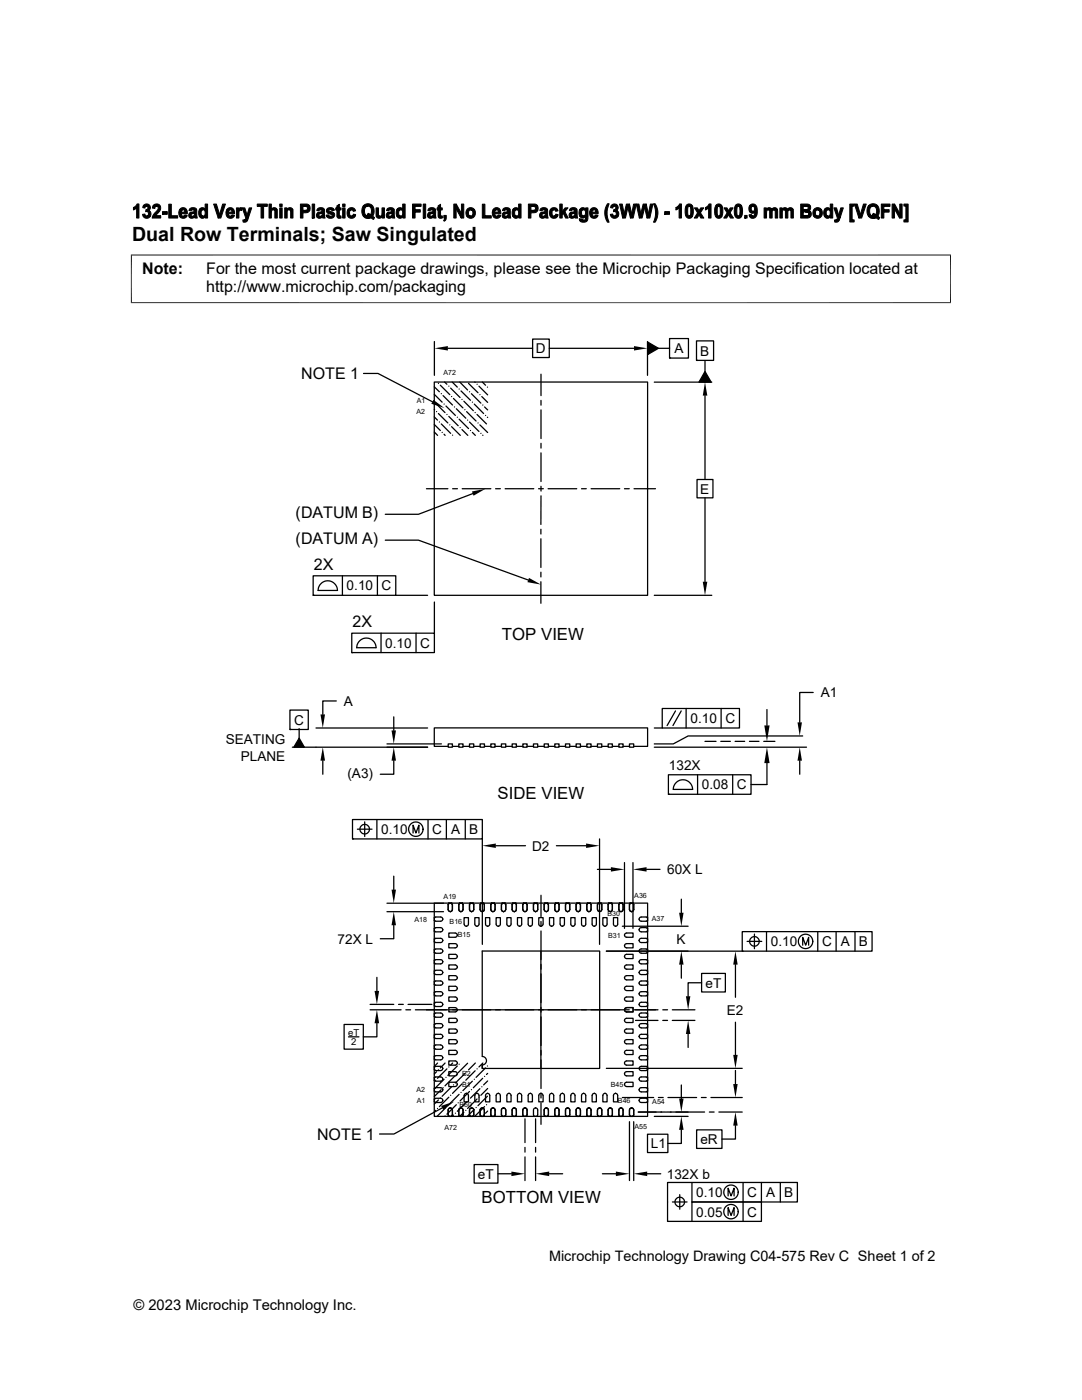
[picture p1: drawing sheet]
<svg xmlns="http://www.w3.org/2000/svg" width="216mm" height="279mm" viewBox="0 0 216 279" stroke-linecap="round" stroke-linejoin="round" font-family="sans-serif">
<g fill="none" stroke="#000" stroke-width=".25">
<path d="M72.5 74.5h2.9l10.9 5.7M86.7 77.2l1 1M86.7 78.7l1.5 1.6M86.7 76.2h42.5v42.6h-42.5zM86.7 68.2v6.7M87.5 76.5h.1M87.9 76.9l1.8 1.9M88.1 78.6h.1M88.4 79l1.9 1.8M88.7 76.2l.5 .5M89.4 69.5h16.9M89.6 77.1h.1"/>
<path d="M89.9 77.4l1.9 1.9M90.1 79.1h.1M90.2 76.2l1 1.1M90.5 79.5l1.9 1.9M91.6 77.6h.1M91.7 76.2l1.6 1.6M92 78l1.9 1.9M92.2 79.7h.1M93.5 76.5l1.9 1.9M93.7 78.2h.1M94.1 78.6l1.8 1.9M94.7 76.2l.1 .1"/>
<path d="M95.2 76.7h.1M95.6 77.1l1.7 1.7M95.8 78.8h.1M96.1 79.1l1.2 1.2M96.2 76.2l.7 .7M97.3 77.3h.1M106.3 67.7h3.3v3.7h-3.3zM107.9 74.7v4.3M107.9 79.9v1M109.6 69.5h16.9M129.2 68.2v6.7M129.3 68.3l2.1 1.2-2.1 1.2z"/>
<path d="M130.6 76.3h11.4M131.4 69.5h2.2M133.6 67.6h3.8v3.9h-3.8zM133.6 71.5h.1M139 68h3.4v3.9h-3.4zM139 71.9h.1M140.7 79v16.7M140.7 74.1l1.2 2.2h-2.4zM140.7 71.9v2.2M85.1 97.5h4.3M86.7 83.2l.6 .6M86.7 81.7v.1"/>
<path d="M86.7 84.7l1.2 1.2M86.7 86.2l.6 .7M86.9 80.5l1.9 1.8M87.1 82.1h.1M87.5 82.5l1.9 1.9M87.7 84.2h.1M88.1 84.6l1.8 1.9M88.2 86.3h.1M88.6 86.7l.2 .2M88.6 80.6h.1M89 81l1.9 1.9M89.2 82.7h.1"/>
<path d="M89.6 83.1l1.8 1.9M89.7 84.8h.1M90.1 85.2l1.7 1.7M90.3 86.8h.1M90.3 97.5h1M90.7 81.2h.1M91.1 81.6l1.8 1.9M91.2 83.3h.1M91.6 83.7l1.9 1.8M91.8 85.3h.1M92.2 85.7l1.1 1.2M92.2 97.5h5.7"/>
<path d="M92.6 80.1l1.8 1.9M92.8 81.8h.1M93.1 82.1l1.9 1.9M93.3 83.8h.1M93.7 84.2l1.9 1.9M93.9 85.9h.1M94.3 86.3l.5 .6M94.3 80.3h.1M94.3 98.5l-10.8 4.1h-6.6M94.6 80.6l1.9 1.9M94.8 82.3h.1M95.2 82.7l1.9 1.9"/>
<path d="M95.4 84.4h.1M95.8 84.8l1.5 1.5M95.9 86.5h.1M96.3 86.8l.1 .1M96.3 80.8h.1M96.7 81.2l.6 .6M96.9 82.9h.1M97.3 83.3h.1M98.9 97.5h.9M100.8 97.5h5.7M107.5 97.5h.9M107.9 81.8v5.7"/>
<path d="M107.9 88.5v.9M107.9 90.4v5.7M107.9 97v1M107.9 99v5.7M109.4 97.5h5.7M116 97.5h1M117.9 97.5h5.8M124.6 97.5h1M126.5 97.5h4.3M139.1 95.7h3.2v3.7h-3.2zM140.7 99.4v16.7M62.5 114.9h16.5v3.9h-16.5z"/>
<path d="M62.5 118.8h.1M63.5 117.8h3.8a1.93 1.93 0 0 0-1.9-1.9 1.93 1.93 0 0 0-1.9 1.9M68.3 114.9v3.9M75.3 114.9v3.9M76.9 107.8h6.6l21.9 8M79 118.8h6.3M107.9 105.6v1M107.9 107.5v5.7M107.9 114.2v.9M107.9 116.1v4.3M130.6 118.8h11.4M67.1 139.9h-2.7v2.7"/>
<path d="M70.2 126.4h16.5v3.8h-16.5zM70.2 130.2h.1M75 129.3a1.93 1.93 0 0 0-1.9-2 1.93 1.93 0 0 0-1.9 2h3.9M76 126.4v3.8M83 126.4v3.8M86.7 120.1v6.3M162.3 138.2h-2.7v6M57.8 141.7h3.7v3.9h-3.7zM57.8 145.6h.1M59.7 147.3l1 1.8h-2.1zM59.7 145.4v1.9M63.1 145.3h22.2"/>
<path d="M64.4 151.8v2.7M77.2 148.5h10.9M78.6 151.8v2.7h-2.7M78.6 143.1v2.7M85.3 149.1h-27M89.4 148.9h-2.7v-3.6h42.5v3.6h-2.8M89.4 148.5h.9v.6h-.9zM90.3 148.9h1.2M91.5 148.5h.9v.6h-.9zM92.4 148.9h1.3M93.7 148.5h.8v.6h-.8zM94.5 148.9h1.3"/>
<path d="M95.8 148.5h.9v.6h-.9zM96.7 148.9h1.2M97.9 148.5h.9v.6h-.9zM98.8 148.9h1.3M100.1 148.5h.8v.6h-.8zM100.9 148.9h1.3M102.2 148.5h.8v.6h-.8zM103 148.9h1.3M104.3 148.5h.9v.6h-.9zM105.2 148.9h1.2M106.4 148.5h.9v.6h-.9zM107.3 148.9h1.3"/>
<path d="M108.6 148.5h.8v.6h-.8zM109.4 148.9h1.3M110.7 148.5h.8v.6h-.8zM111.5 148.9h1.3M112.8 148.5h.9v.6h-.9zM113.7 148.9h1.3M115 148.5h.8v.6h-.8zM115.8 148.9h1.3M117.1 148.5h.8v.6h-.8zM117.9 148.9h1.3M119.2 148.5h.9v.6h-.9zM120.1 148.9h1.2"/>
<path d="M121.3 148.5h.9v.6h-.9zM122.2 148.9h1.3M123.5 148.5h.8v.6h-.8zM124.3 148.9h1.3M125.6 148.5h.8v.6h-.8zM130.6 145.3h1.5M130.6 149.1h30.3M132.1 141.4h15.5v3.9h-15.5zM133.4 154.6h16.5v3.9h-16.5zM133.4 158.5h.1M134.8 141.9l-1.7 2.9M135.9 141.9l-1.6 2.9"/>
<path d="M136.9 141.4v3.9M138.2 157.5a1.93 1.93 0 0 0-1.9-1.9 1.93 1.93 0 0 0-2 1.9h3.9M139.2 154.6v3.9M140.7 148h2.2M143.8 148h1.9M143.9 141.4v3.9M146.2 154.6v3.9M146.7 148h1.9M149.5 148h1.9M152.4 148h2.2M153 152.3v4.3h-3.1M153 141.6v3.2"/>
<path d="M159.6 151.8v2.7M160.2 146.9h-22.9l-3 1.6h-3.7M70.3 163.6h25.9v3.8h-25.9zM70.3 167.4h.1M71.3 165.5h2.9M72.8 164v2.9M75.2 163.6v3.8M78.6 174.9v2.6M82.4 166.2v-1.5l.6 1.5 .6-1.5v1.5M85.4 163.6v3.8M89.1 163.6v3.8M92.8 163.6v3.8"/>
<path d="M96.2 167.4v21.1M98.9 168.8h6M107.9 178.7v4.2M111 168.8h5.9M119.2 173.5h2.7M119.6 167.4v21.1M124.6 172.1v13.2M126.3 172.1v13.2M129 173.5h2.7M136 179.5v2.7M75.2 195.1v2.7M77.2 181.9h11.3"/>
<path d="M77.2 180.3h11.3M78.6 184.7v2.6h-2.7M86.7 183.1l1.2-.1a.42 .42 0 0 1 .4 .4 .42 .42 0 0 1-.4 .5l-1.2-.2zM86.7 185.3l.2-.2h1a.42 .42 0 0 1 .4 .4 .42 .42 0 0 1-.4 .5l-1.2-.2zM86.7 187.4l1.2-.1a.42 .42 0 0 1 .4 .4 .42 .42 0 0 1-.4 .4l-1.2-.1zM86.7 191.6l1.2-.1a.42 .42 0 0 1 .4 .4 .42 .42 0 0 1-.4 .5l-1.2-.2zM86.7 193.8l.2-.2 1 .1a.42 .42 0 0 1 .4 .4 .42 .42 0 0 1-.4 .4l-1.2-.1zM86.7 195.9l1.2-.1a.42 .42 0 0 1 .4 .4 .42 .42 0 0 1-.4 .4l-1.2-.1zM86.7 198l1.2-.1a.42 .42 0 0 1 .4 .4 .42 .42 0 0 1-.4 .5l-1.2-.2zM86.7 180.2h42.5v42.6h-42.5zM86.9 189.4h1.1l.3 .4M86.9 189.4l-.2 .1v.6l.2 .1"/>
<path d="M86.9 190.2h1M88.3 183.4h.1M88.3 185.5h.1M88.3 187.7h.1M88.3 189.8h.1M88.3 191.9h.1M88.3 194.1h.1M88.3 196.2h.1M88.3 198.3h.1M88.3 189.8l-.1 .3-.3 .1M89.6 199h1.2a.42 .42 0 0 1 .4 .4 .42 .42 0 0 1-.4 .4h-1.2zM89.6 196.8h1.2a.42 .42 0 0 1 .4 .5 .42 .42 0 0 1-.4 .4h-1.2z"/>
<path d="M89.6 194.7h1.2a.42 .42 0 0 1 .4 .4 .42 .42 0 0 1-.4 .5h-1.2zM89.6 192.6h1.2a.42 .42 0 0 1 .4 .4 .42 .42 0 0 1-.4 .4h-1.2zM89.6 190.5h1.2a.42 .42 0 0 1 .4 .4 .42 .42 0 0 1-.4 .4h-1.2zM89.6 188.3h1.2a.42 .42 0 0 1 .4 .4 .42 .42 0 0 1-.4 .5h-1.2zM89.6 186.2h1.2a.42 .42 0 0 1 .4 .4 .42 .42 0 0 1-.4 .4h-1.2zM89.9 181.9h.1M90.3 180.5l-.2-.3h-.5l-.2 .3 .1 1.1 .4 .3M90.3 180.5v1.1l-.4 .3M91.3 199.4h.1M91.3 197.3h.1M91.3 195.1h.1M91.3 193h.1"/>
<path d="M91.3 190.9h.1M91.3 188.7h.1M91.3 186.6h.1M91.7 180.2h.6l.1 1.3a.42 .42 0 0 1-.4 .4 .42 .42 0 0 1-.5-.4zM92 181.9h.1M92.6 184.4v-1.3h.9v1.4l-.5 .3M92.6 184.4l.2 .3 .2 .1M93 184.8h.1M93.8 180.2h.6l.1 1.3a.42 .42 0 0 1-.4 .4 .42 .42 0 0 1-.4-.4zM94.1 181.9h.1M94.7 183.1h.9v1.3a.42 .42 0 0 1-.4 .4 .42 .42 0 0 1-.5-.4zM95.2 184.8h.1"/>
<path d="M95.8 180.5v1.1l.4 .3M95.8 180.5l.1-.3h.6l.1 .3v1.1l-.4 .3M96.2 181.9h.1M96.9 183.1h.8v1.3a.42 .42 0 0 1-.4 .4 .42 .42 0 0 1-.4-.4zM97.3 184.8h.1M98.1 180.2h.6l.1 1.3a.42 .42 0 0 1-.4 .4 .42 .42 0 0 1-.5-.4zM98.4 181.9h.1M99 183.1h.8v1.3a.42 .42 0 0 1-.4 .4 .42 .42 0 0 1-.4-.4zM99.4 184.8h.1M100.2 180.2h.6l.1 1.3a.43 .43 0 0 1-.4 .4 .43 .43 0 0 1-.4-.4v-1zM100.5 181.9h.1M101.1 183.1h.9v1.3a.42 .42 0 0 1-.4 .4 .42 .42 0 0 1-.5-.4z"/>
<path d="M101.6 184.8h.1M102.3 180.2h.6l.1 1.3a.42 .42 0 0 1-.4 .4 .42 .42 0 0 1-.4-.4zM102.6 181.9h.1M103.3 183.1h.8v1.3a.42 .42 0 0 1-.4 .4 .42 .42 0 0 1-.4-.4zM103.7 184.8h.1M104.5 180.2h.5l.2 1.3a.42 .42 0 0 1-.4 .4 .42 .42 0 0 1-.5-.4v-1zM104.8 181.9h.1M105.4 183.1h.8v1.3a.42 .42 0 0 1-.4 .4 .42 .42 0 0 1-.4-.4zM105.8 184.8h.1M106.6 180.2h.6l.1 1.3a.42 .42 0 0 1-.4 .4 .42 .42 0 0 1-.5-.4zM106.9 181.9h.1M107.5 183.1h.9v1.3a.43 .43 0 0 1-.5 .4 .43 .43 0 0 1-.4-.4z"/>
<path d="M107.9 184.8h.1M107.9 183.9v.9M107.9 185.8v31.4M109 181.9h.1M109.4 180.5l-.1-.3h-.6l-.1 .3v1.1l.4 .3M109.4 180.5v1.1l-.4 .3M109.6 183.1h.9v1.3a.42 .42 0 0 1-.4 .4 .42 .42 0 0 1-.5-.4zM110.1 184.8h.1M110.7 180.5v1.1l.4 .3M110.7 180.5l.1-.3h.6l.1 .3v1.1l-.4 .3M111.1 181.9h.1M111.8 184.4v-1.3h.8v1.4l-.4 .3"/>
<path d="M111.8 184.4l.1 .3 .3 .1M112.2 184.8h.1M113 180.2h.6l.1 1.3a.42 .42 0 0 1-.4 .4 .42 .42 0 0 1-.5-.4zM113.3 181.9h.1M113.9 183.1h.8v1.3a.42 .42 0 0 1-.4 .4 .42 .42 0 0 1-.4-.4zM114.3 184.8h.1M115 180.5v1.1l.4 .3M115 180.5l.1-.3h.6l.1 .3M115.4 181.9h.1M115.8 181.5l-.1 .3-.3 .1M115.8 180.5v1M116 183.1h.9v1.3a.42 .42 0 0 1-.4 .4 .42 .42 0 0 1-.5-.4z"/>
<path d="M116.5 184.8h.1M117.2 180.2h.6l.1 1.3a.42 .42 0 0 1-.4 .4 .42 .42 0 0 1-.4-.4zM117.5 181.9h.1M118.2 183.1h.8v1.3a.42 .42 0 0 1-.4 .4 .42 .42 0 0 1-.4-.4zM118.6 184.8h.1M119.4 180.2h.5l.2 1.3a.42 .42 0 0 1-.4 .4 .42 .42 0 0 1-.5-.4v-1zM119.7 181.9h.1M120.3 183.1h.8v1.3a.42 .42 0 0 1-.4 .4 .42 .42 0 0 1-.4-.4zM120.7 184.8h.1M121 189.8h27.1M121.5 180.2h.6l.1 1.3a.42 .42 0 0 1-.4 .4 .42 .42 0 0 1-.5-.4zM121.8 181.9h.1"/>
<path d="M122.4 183.1h.9v1.3a.42 .42 0 0 1-.5 .4 .42 .42 0 0 1-.4-.4zM122.8 184.8h.1M123.6 180.2h.6l.1 1.3a.42 .42 0 0 1-.4 .4 .42 .42 0 0 1-.4-.4zM123.9 181.9h.1M124.2 184.8h13.1M124.6 199.4h.1M124.6 197.3h.1M124.6 195.1h.1M124.6 193h.1M124.6 190.9h.1M124.6 188.7h.1M124.6 186.6h.1"/>
<path d="M124.7 199.1l.3-.1h1.3v.8h-1.3a.42 .42 0 0 1-.4-.2 .42 .42 0 0 1 .1-.5zM124.7 197l.3-.2h1.3v.9h-1.3a.42 .42 0 0 1-.4-.3 .42 .42 0 0 1 .1-.4zM124.7 194.8l.3-.1h1.3v.9h-1.3a.42 .42 0 0 1-.4-.3 .42 .42 0 0 1 .1-.5zM124.7 192.7l.3-.1h1.3v.8h-1.3a.42 .42 0 0 1-.4-.2 .42 .42 0 0 1 .1-.5zM124.7 190.6l.3-.1h1.3v.8h-1.3a.42 .42 0 0 1-.4-.3 .42 .42 0 0 1 .1-.4zM124.7 188.4l.3-.1h1.3v.9h-1.3a.42 .42 0 0 1-.4-.3 .42 .42 0 0 1 .1-.5zM124.7 186.3l.3-.1h1.3v.8h-1.3a.42 .42 0 0 1-.4-.2 .42 .42 0 0 1 .1-.5zM125.7 180.2h.6l.1 1.3a.42 .42 0 0 1-.4 .4 .42 .42 0 0 1-.4-.4zM126 181.9h.1M127.5 183.4h.1M127.5 185.5h.1M127.5 187.7h.1"/>
<path d="M127.5 191.9h.1M127.5 194.1h.1M127.5 196.2h.1M127.5 198.3h.1M127.7 183.1l.3-.1 1.2 .1v.6l-1.2 .2a.42 .42 0 0 1-.4-.3 .42 .42 0 0 1 .1-.5zM127.7 185.3l1.2-.2 .3 .2v.5l-1.2 .2a.42 .42 0 0 1-.4-.3 .42 .42 0 0 1 .1-.4zM127.7 187.4l.3-.1 1.2 .1v.6l-1.2 .1a.42 .42 0 0 1-.4-.3 .42 .42 0 0 1 .1-.4zM127.7 191.6l.3-.1 1.2 .1v.6l-1.2 .2a.42 .42 0 0 1-.4-.3 .42 .42 0 0 1 .1-.5zM127.7 193.8l1.2-.2 .3 .2v.6l-1.2 .1a.42 .42 0 0 1-.4-.3 .42 .42 0 0 1 .1-.4zM127.7 195.9l.3-.1 1.2 .1v.6l-1.2 .1a.42 .42 0 0 1-.4-.2 .42 .42 0 0 1 .1-.5zM127.7 198l.3-.1 1.2 .1v.6l-1.2 .2a.42 .42 0 0 1-.4-.3 .42 .42 0 0 1 .1-.5zM128 190.2h.9"/>
<path d="M128.9 189.4h-.9a.42 .42 0 0 0-.5 .4 .42 .42 0 0 0 .5 .4M128.9 189.4l.3 .1v.6l-.3 .1M136 192.5v2.7M140 194.3h4.7v3.7h-4.7zM140 196.1h-2.7v2.7M146.7 192.5v6.5M148.1 185.9h25.9v3.9h-25.9zM148.1 189.8h.1M149.1 187.9h2.9M150.5 186.4v2.9M153 185.9v3.9M160.2 188.6v-1.5l.6 1.5 .6-1.5v1.5"/>
<path d="M163.2 185.9v3.9M166.8 185.9v3.9M170.6 185.9v3.9M68.7 204.4h3.8v5h-3.8zM69.5 206.9h2.1M73.9 201.5h6.1M73.9 200.4h4.7M75.2 204.2v2.7h-2.7M79.5 200.4h1M81 201.5h.9M81.4 200.4h4.8M82.9 201.5h6.5"/>
<path d="M86.7 200.2l.2-.2h1a.42 .42 0 0 1 .4 .4 .42 .42 0 0 1-.4 .5l-1.2-.2zM86.7 202.3l1.2-.1a.42 .42 0 0 1 .4 .4 .42 .42 0 0 1-.4 .4l-1.2-.1zM86.7 204.4l.2-.1h1a.43 .43 0 0 1 .4 .4 .43 .43 0 0 1-.4 .4l-1.2-.1zM86.7 206.5l1.2-.1a.42 .42 0 0 1 .4 .4 .42 .42 0 0 1-.4 .5l-1.2-.2zM86.7 210.8l1.2-.1a.42 .42 0 0 1 .4 .4 .42 .42 0 0 1-.4 .4l-1.2-.1zM86.7 212.9l1.2-.1a.42 .42 0 0 1 .4 .4 .42 .42 0 0 1-.4 .5l-1.2-.2zM86.7 215.1l1.2-.2a.42 .42 0 0 1 .4 .4 .42 .42 0 0 1-.4 .5l-1.2-.2zM86.7 219.3l.2-.1h1a.42 .42 0 0 1 .4 .4 .42 .42 0 0 1-.4 .4l-1.2-.1zM86.9 215.6h.1M86.9 208.5h1M86.9 208.6l-.2 .1v.6l.2 .1M87.1 213.9l-.4 .4"/>
<path d="M87.3 212.2l-.6 .6M87.5 213.5h.1M87.5 219.5l-.8 .8M87.9 219.2h.1M87.9 208.6l.3 .1 .1 .3M88 217.5l-1.3 1.3M88.3 217.5l-.3-.4h-1.1l-.2 .1v.6M88.3 200.4h.1M88.3 202.6h.1M88.3 204.7h.1M88.3 206.8h.1M88.3 209h.1"/>
<path d="M88.3 211.1h.1M88.3 213.2h.1M88.3 215.3h.1M88.3 217.5h.1M88.3 219.6h.1M88.3 209l-.3 .4h-1.1M88.3 217.5l-.1 .3-.3 .1-1.2-.1M88.4 217.1h.1M88.6 215.4l-1.9 1.9M88.8 212.2l-.9 .9M89 215h.1M89.2 213.3l-1.9 1.9"/>
<path d="M89.6 219l-1.9 1.9M89.6 212.9h.1M89.6 216h1.2a.42 .42 0 0 1 .4 .4 .42 .42 0 0 1-.4 .4l-1.2 .1zM89.6 213.9h1.2a.42 .42 0 0 1 .4 .4 .42 .42 0 0 1-.4 .4h-1.2zM89.6 211.7h1.2a.42 .42 0 0 1 .4 .5 .42 .42 0 0 1-.4 .4h-1.2zM89.6 209.6h1.2a.42 .42 0 0 1 .4 .4 .42 .42 0 0 1-.4 .5h-1.2zM89.6 207.5h1.2a.42 .42 0 0 1 .4 .4 .42 .42 0 0 1-.4 .4h-1.2zM89.6 205.4h1.2a.42 .42 0 0 1 .4 .4 .42 .42 0 0 1-.4 .4h-1.2zM89.6 203.2h1.2a.42 .42 0 0 1 .4 .4 .42 .42 0 0 1-.4 .5h-1.2zM89.6 201.1h1.2a.42 .42 0 0 1 .4 .4 .42 .42 0 0 1-.4 .5h-1.2zM89.6 201.5h36M89.9 218.6h.1"/>
<path d="M90.1 216.9l-1.9 1.9M90.3 212.2l-.4 .4M90.5 216.5h.1M90.7 214.8l-1.9 1.9M91.1 214.4h.1M91.2 212.7l-1.8 1.9M91.3 216.4h.1M91.3 214.3h.1M91.3 212.2h.1M91.3 210h.1M91.3 207.9h.1M91.3 205.8h.1"/>
<path d="M91.3 203.6h.1M91.6 218.4l-1.9 1.9M91.6 212.4h.1M92 218h.1M92.2 216.3l-1.9 1.9M92.6 216h.1M92.8 214.3l-1.9 1.8M93 218.2l.5 .3v1.4h-.9v-1.3M93 218.2l-.2 .1-.2 .3M93 218.2h.1M93.1 219.9l-1.9 1.9M93.1 213.9h.1"/>
<path d="M93.3 212.2l-1.9 1.9M93.5 219.5h.1M93.7 217.8l-1.9 1.9M94.1 217.5h.1M94.3 215.8l-1.9 1.9M94.6 215.4h.1M94.8 213.7l-1.9 1.9M94.8 212.2l-1.3 1.3M94.9 218.3a.42 .42 0 0 1 .4-.1 .42 .42 0 0 1 .3 .4v1.3h-.9v-1.3zM95.2 218.2h.1M95.2 219.3l-1.9 1.9M95.2 213.3h.1"/>
<path d="M95.6 219h.1M95.8 217.3l-1.9 1.9M96.1 216.9h.1M96.2 210.8v-21h23.5v23.4h-23.5v-.7M96.2 210.8a.85 .85 0 0 1 .9 .9 .85 .85 0 0 1-.9 .8M96.2 212.5v.7M96.3 215.2l-1.9 1.9M96.4 212.2l-.8 .7M96.7 214.8h.1M96.9 213.1l-1.9 1.9M97 218.3a.42 .42 0 0 1 .5-.1 .42 .42 0 0 1 .2 .4v1.3h-.8v-1.3zM97.3 218.8l-1.9 1.9"/>
<path d="M97.3 212.7h.1M97.3 215.7l-.8 .8M97.3 217.2l-1.4 1.4M97.3 214.2l-.2 .2M97.3 218.2h.1M99.1 218.3a.42 .42 0 0 1 .5-.1 .42 .42 0 0 1 .2 .4v1.3h-.8v-1.3zM99.4 218.2h.1M101.3 218.3a.42 .42 0 0 1 .4-.1 .42 .42 0 0 1 .3 .4v1.3h-.9v-1.3zM101.6 218.2h.1M103.4 218.3a.42 .42 0 0 1 .4-.1 .42 .42 0 0 1 .3 .4v1.3h-.8v-1.3zM103.7 218.2h.1M105.5 218.3a.42 .42 0 0 1 .5-.1 .42 .42 0 0 1 .2 .4v1.3h-.8v-1.3z"/>
<path d="M105.8 218.2h.1M107.6 218.3a.44 .44 0 0 1 .5-.1 .44 .44 0 0 1 .3 .4v1.3h-.9v-1.3zM107.9 218.2h.1M107.9 218.2v.9M109.8 218.3a.42 .42 0 0 1 .4-.1 .42 .42 0 0 1 .3 .4v1.3h-.9v-1.3zM110.1 218.2h.1M112.2 218.2l-.3 .1-.1 .3M112.2 218.2h.1M112.2 218.2l.4 .3v1.4h-.8v-1.3M114 218.3a.42 .42 0 0 1 .5-.1 .42 .42 0 0 1 .2 .4v1.3h-.8v-1.3zM114.3 218.2h.1M116.2 218.3a.42 .42 0 0 1 .4-.1 .42 .42 0 0 1 .3 .4v1.3h-.9v-1.3z"/>
<path d="M116.5 218.2h.1M118.3 218.3a.42 .42 0 0 1 .4-.1 .42 .42 0 0 1 .3 .4v1.3h-.8v-1.3zM118.6 218.2h.1M120.4 218.3a.42 .42 0 0 1 .5-.1 .42 .42 0 0 1 .2 .4v1.3h-.8v-1.3zM120.7 218.2h.1M121 213.2h27.1M122.5 218.3a.42 .42 0 0 1 .5-.1 .42 .42 0 0 1 .3 .4v1.3h-.9v-1.3zM122.8 218.2h.1M124.2 219h6.2M124.6 216.4h.1M124.6 214.3h.1M124.6 212.2h.1"/>
<path d="M124.6 210h.1M124.6 207.9h.1M124.6 205.8h.1M124.6 203.6h.1M124.7 216.1l.3-.1h1.3v.9l-1.3-.1a.42 .42 0 0 1-.4-.2 .42 .42 0 0 1 .1-.5zM124.7 214l.3-.1h1.3v.8h-1.3a.42 .42 0 0 1-.4-.2 .42 .42 0 0 1 .1-.5zM124.7 211.9l.3-.2h1.3v.9h-1.3a.42 .42 0 0 1-.4-.3 .42 .42 0 0 1 .1-.4zM124.7 209.7l.3-.1h1.3v.9h-1.3a.42 .42 0 0 1-.4-.3 .42 .42 0 0 1 .1-.5zM124.7 207.6l.3-.1h1.3v.8h-1.3a.42 .42 0 0 1-.4-.2 .42 .42 0 0 1 .1-.5zM124.7 205.5l.3-.1h1.3v.8h-1.3a.42 .42 0 0 1-.4-.3 .42 .42 0 0 1 .1-.4zM124.7 203.3l.3-.1h1.3v.9h-1.3a.42 .42 0 0 1-.4-.3 .42 .42 0 0 1 .1-.5zM124.7 201.2l.3-.1h1.3v.9h-1.3a.42 .42 0 0 1-.4-.3 .42 .42 0 0 1 .1-.5z"/>
<path d="M126.8 203.6h4.5M127.5 209l.3 .4h1.1M127.5 217.5l.2 .3 .3 .1 1.2-.1M127.5 200.4h.1M127.5 202.6h.1M127.5 204.7h.1M127.5 206.8h.1M127.5 209h.1M127.5 211.1h.1M127.5 213.2h.1M127.5 215.3h.1M127.5 217.5h.1"/>
<path d="M127.5 219.6h.1M127.5 217.5l.3-.4h1.1l.3 .1v.6M127.7 200.2l1.2-.2 .3 .2v.5l-1.2 .2a.42 .42 0 0 1-.4-.3 .42 .42 0 0 1 .1-.4zM127.7 202.3l.3-.1 1.2 .1v.6l-1.2 .1a.42 .42 0 0 1-.4-.3 .42 .42 0 0 1 .1-.4zM127.7 204.4l1.2-.1 .3 .1v.6l-1.2 .1a.44 .44 0 0 1-.4-.2 .44 .44 0 0 1 .1-.5zM127.7 206.5l.3-.1 1.2 .1v.6l-1.2 .2a.42 .42 0 0 1-.4-.3 .42 .42 0 0 1 .1-.5zM127.7 210.8l.3-.1 1.2 .1v.6l-1.2 .1a.42 .42 0 0 1-.4-.2 .42 .42 0 0 1 .1-.5zM127.7 212.9l.3-.1 1.2 .1v.6l-1.2 .2a.42 .42 0 0 1-.4-.3 .42 .42 0 0 1 .1-.5zM127.7 215.1l.3-.2 1.2 .2v.5l-1.2 .2a.42 .42 0 0 1-.4-.3 .42 .42 0 0 1 .1-.4zM127.7 219.3l1.2-.1 .3 .1v.6l-1.2 .1a.42 .42 0 0 1-.4-.2 .42 .42 0 0 1 .1-.5zM128 208.5h.9M128 208.6l-.3 .1-.2 .3"/>
<path d="M128.9 208.6l.3 .1v.6l-.3 .1M131.3 201.5h-4.8M131.4 219h.9M132.2 203.6h1M132.2 201.5h1M133.3 219h5.7M134.2 203.6h4.5M134.2 201.5h4.5M136 216.5v2.7M137.3 206.4v2.6M140 219h.9M141.9 219h6.2"/>
<path d="M146.7 213.6v2.7M146.7 204v6.5M86.9 221.6l-.2 .2M87.3 221.2h.1M88.2 221.1l-9.6 5.2h-2.9M88.8 222.7h.1M89 221l-1.8 1.8M89.4 220.7h.1M89.9 221.1l.4 .3v1.1M89.9 221.1l-.4 .3-.1 1.1 .2 .3h.5l.2-.3M89.9 221.1h.1M90.5 222.5l-.3 .3"/>
<path d="M90.9 222.2h.1M91.1 220.5l-1.9 1.9M91.4 220.1h.1M91.7 221.2a.42 .42 0 0 1 .4-.1 .42 .42 0 0 1 .3 .4l-.1 1.3h-.6l-.2-1.3zM92 221.1h.1M92.6 222l-.9 .8M92.9 221.6h.1M93.8 221.2a.42 .42 0 0 1 .5-.1 .42 .42 0 0 1 .2 .4l-.1 1.3h-.6l-.1-.3zM94.1 221.1h.1M94.6 232.4h4.8v3.7h-4.8zM94.6 221.4l-1.4 1.4M95 221h.1"/>
<path d="M96.2 221.1l.4 .3v1.1l-.1 .3h-.6l-.1-.3M96.2 221.1l-.4 .3v1.1M96.2 221.1h.1M96.5 222.5h.1M96.7 220.9l-1.9 1.8M97.1 220.5h.1M97.3 221.7l-.4 .5M98.1 221.2a.42 .42 0 0 1 .4-.1 .42 .42 0 0 1 .3 .4l-.1 1.3h-.6l-.2-.3zM98.4 221.1h.1M99.4 234.3h2.6M100.2 221.2a.44 .44 0 0 1 .4-.1 .44 .44 0 0 1 .3 .4l-.1 1.3h-.6l-.1-.3zM100.5 221.1h.1"/>
<path d="M102.3 221.2a.42 .42 0 0 1 .5-.1 .42 .42 0 0 1 .2 .4l-.1 1.3h-.6l-.1-.3zM102.6 221.1h.1M104.5 221.2a.42 .42 0 0 1 .4-.1 .42 .42 0 0 1 .3 .4l-.2 1.3h-.5l-.2-.3zM104.8 221.1h.1M104.8 223.3v4.7M104.8 229v.9M104.8 230.9v4.7M106.6 221.2a.42 .42 0 0 1 .4-.1 .42 .42 0 0 1 .3 .4l-.1 1.3h-.6l-.2-.3zM106.9 221.1h.1M106.9 223.3v4.7M106.9 229v.9M106.9 230.9v4.7"/>
<path d="M107.9 220.1v4.3M109 221.1l-.4 .3v1.1l.1 .3h.6l.1-.3M109 221.1h.1M109 221.1l.4 .3v1.1M109.6 234.3h2.7M111.1 221.1l-.4 .3v1.1M111.1 221.1h.1M111.1 221.1l.4 .3v1.1l-.1 .3h-.6l-.1-.3M113 221.2a.42 .42 0 0 1 .4-.1 .42 .42 0 0 1 .3 .4l-.1 1.3h-.6l-.2-.3zM113.3 221.1h.1M115 222.5l.1 .3h.6l.1-.3M115.4 221.1l-.4 .3v1.1"/>
<path d="M115.4 221.1h.1M115.4 221.1l.3 .1 .1 .3M115.8 221.5v1M117.2 221.2a.42 .42 0 0 1 .5-.1 .42 .42 0 0 1 .2 .4l-.1 1.3h-.6l-.1-1.3zM117.5 221.1h.1M119.4 221.2a.42 .42 0 0 1 .4-.1 .42 .42 0 0 1 .3 .4l-.2 1.3h-.5l-.2-.3zM119.7 221.1h.1M120.2 234.3h2.7M121.5 221.2a.42 .42 0 0 1 .4-.1 .42 .42 0 0 1 .3 .4l-.1 1.3h-.6l-.2-1.3zM121.8 221.1h.1M123.6 221.2a.42 .42 0 0 1 .5-.1 .42 .42 0 0 1 .2 .4l-.1 1.3h-.6l-.1-1.3zM123.9 221.1h.1"/>
<path d="M125.6 223.9v11.7M125.7 221.2a.42 .42 0 0 1 .5-.1 .42 .42 0 0 1 .2 .4l-.1 1.3h-.6l-.1-1.3zM126 221.1h.1M126.4 223.9v11.7M127.4 221.9h5.4M129.1 234.3h2.7M129.2 226.4h4.1v3.6h-4.1zM130.6 222.8h6.7M133 221.9h7.6M134.2 239.9h2.9M135.6 238.4v2.9M136 225.5v2.7h-2.7"/>
<path d="M138.1 236v3.9h13.8v3.9h-18.7v-7.8h25.9v3.9h-21v3.9M139 225.5h5.1v3.7h-5.1zM141.5 221.9h1M143.4 221.9h4.7M145.3 238.7v-1.6l.6 1.6 .6-1.6v1.6M146.7 224.6v2.7h-2.6M148.3 236v7.8M151.9 236v3.9M155.7 236v3.9M145.3 242.6v-1.6l.6 1.6 .6-1.6v1.6"/>
<circle cx="72.8" cy="165.5" r=".96"/>
<circle cx="83" cy="165.5" r="1.44"/>
<circle cx="150.5" cy="187.9" r=".96"/>
<circle cx="160.7" cy="187.9" r="1.44"/>
<circle cx="135.6" cy="239.9" r=".96"/>
<circle cx="145.9" cy="237.9" r="1.44"/>
<circle cx="145.9" cy="241.8" r="1.44"/>
</g>
<g fill="#000">
<path d="M86.5 79.8l2.2 1.6-2.6-.8zM86.7 69.5l2.7-.4v.9zM126.5 69.1l2.7 .4-2.7 .5zM129.3 68.3l2.1 1.2-2.1 1.2zM140.7 76.3l.4 2.7h-.9zM140.7 74.1l1.2 2.2h-2.4zM94.2 98.1l2.7-.5-2.4 1.3zM105.6 115.3l2.4 1.4-2.8-.5zM140.2 116.1h.9l-.4 2.7zM59.7 147.3l1 1.8h-2.1zM64.4 149.1l.5 2.7h-1zM63.9 142.6h1l-.5 2.7z"/>
<path d="M78.1 145.8h.9l-.4 2.7zM78.6 149.1l.4 2.7h-.9zM153 149.1l.6 3.2h-1.1zM152.5 144.8h1.1l-.6 3.2zM159.6 149.1l.4 2.7h-.9zM159.1 144.2h.9l-.4 2.7zM78.1 177.5h.9l-.4 2.8zM96.2 168.8l2.7-.5v.9zM116.9 168.3l2.7 .5-2.7 .4zM121.9 173.1l2.7 .4-2.7 .4zM126.3 173.5l2.7-.4v.8zM74.7 197.8h.9l-.4 2.6z"/>
<path d="M78.6 181.9l.4 2.8h-.9zM136 189.8l.4 2.7h-.9zM135.5 182.2h.9l-.4 2.6zM136.9 198.8h.9l-.5 2.7zM146.7 189.8l.5 2.7h-.9zM75.2 201.5l.4 2.7h-.9zM135.5 219.2h.9l-.4 2.7zM137.3 203.6l.5 2.8h-.9zM146.3 210.5h.9l-.5 2.7zM146.3 216.3h.9l-.5 2.7zM88 220.7l2.6-.9-2.1 1.7zM102 233.8l2.8 .5-2.8 .4z"/>
<path d="M106.9 234.3l2.7-.5v.9zM122.9 233.8l2.7 .5-2.7 .4zM126.4 234.3l2.7-.5v.9zM136 222.8l.4 2.7h-.9zM146.7 221.9l.5 2.7h-.9z"/>
</g>
<path d="M26.1 50.9h163.7M26.2 50.8v9.7M189.7 50.8v9.7M26.1 60.4h163.7" fill="none" stroke="#000" stroke-width=".2"/>
<g fill="#000" stroke="#000" stroke-width=".2">
<path d="M26.6 41.4l.7 .1-.7 .4z" fill-rule="evenodd"/>
<path d="M27.3 40.7h.4v2.8h-.4v-2l-.7-.1 .5-.3z" fill-rule="evenodd"/>
<path d="M28.6 41.1h.7l-.3 .1-.1 .3-.4-.1z" fill-rule="evenodd"/>
<path d="M28.4 42.8l.5-.1 .2 .4 .9 .1-.4 .3-.5 .1-.4-.3z" fill-rule="evenodd"/>
<path d="M28.7 40.9l.2-.1a.72 .72 0 0 1 1 .2 .72 .72 0 0 1-.2 1l.3 .2h-.9v-.4l.4-.2v-.3l-.2-.2h-.7z" fill-rule="evenodd"/>
<path d="M29.3 42.2h.7l.1 .6-.1 .4-.7-.1a.47 .47 0 0 0 .3-.4 .47 .47 0 0 0-.3-.5z" fill-rule="evenodd"/>
<path d="M30.5 41.1h.7l-.2 .2-.1 .3-.5-.1z" fill-rule="evenodd"/>
<path d="M30.7 40.9a.89 .89 0 0 1 1.3 .2 .89 .89 0 0 1-.3 1.3l-.6 .6h1v.5h-1.7l.2-.6 .9-1.2a.36 .36 0 0 0-.3-.6h-.7z" fill-rule="evenodd"/>
<path d="M32.4 42.2h1v.6h-1z" fill-rule="evenodd"/>
<path d="M33.7 40.7h.5v2.4h1.3v.4h-1.8z" fill-rule="evenodd"/>
<path d="M35.8 41.8h.8l-.3 .2-.1 .3-.5 .1z" fill-rule="evenodd"/>
<path d="M35.9 41.7a.84 .84 0 0 1 1-.2 .84 .84 0 0 1 .5 .8v.4h-1.2v.3l.3 .2h.8l-.4 .3-.5 .1a.85 .85 0 0 1-.7-.9v-.3l1.2-.1-.2-.4-.9-.1z" fill-rule="evenodd"/>
<path d="M36.6 43.2l.3-.3 .5 .1-.1 .2z" fill-rule="evenodd"/>
<path d="M37.7 43.3h1.1l-.7 .3z" fill-rule="evenodd"/>
<path d="M37.8 42.6l1-.1-.1 .1a.35 .35 0 0 0-.5 .1 .35 .35 0 0 0 .1 .5h1l.1 .3h-.5l-.1-.2h-1.1z" fill-rule="evenodd"/>
<path d="M37.9 41.6a.91 .91 0 0 1 1.3 .2l-.9 .1-.2 .2-.4-.1z" fill-rule="evenodd"/>
<path d="M38.5 41.8h.7l.1 1.4h-.9a.47 .47 0 0 0 .4-.7h-1l1-.3-.1-.3z" fill-rule="evenodd"/>
<path d="M39.8 43.2h1.2l-.4 .3a.64 .64 0 0 1-.8-.3z" fill-rule="evenodd"/>
<path d="M39.8 41.9l.7-.1-.2 .2-.2 .3 .1 .6 .3 .2h-.7l-.2-.3z" fill-rule="evenodd"/>
<path d="M39.9 41.7l.6-.3 .4 .3-1.1 .1z" fill-rule="evenodd"/>
<path d="M39.8 41.8l1.1-.1v-1h.5v2.8h-.4v-.3h-1.2l.8-.1 .3-.4-.1-.7z" fill-rule="evenodd"/>
<path d="M42.6 40.7h.6l.6 2.1-.3 .7z" fill-rule="evenodd"/>
<path d="M44.4 40.7h.6l-.9 2.8h-.6z" fill-rule="evenodd"/>
<path d="M45.3 41.8h.7l-.3 .2-.1 .3-.5 .1z" fill-rule="evenodd"/>
<path d="M45.3 41.8l.2-.2a.85 .85 0 0 1 1.3 .7v.4h-1.2l.1 .3 .2 .2h.8l-.4 .3-.5 .1a.96 .96 0 0 1-.7-1.2l1.2-.1-.2-.4z" fill-rule="evenodd"/>
<path d="M46 43.2l.3-.3 .5 .1-.1 .2z" fill-rule="evenodd"/>
<path d="M47.2 41.5h.4v.3l.4 .1-.3 .3v1.3h-.5z" fill-rule="evenodd"/>
<path d="M47.8 41.5l.6 .1-.2 .4-.6-.2z" fill-rule="evenodd"/>
<path d="M48.5 43.9l.9 .1-.4 .3h-.4h-.1z" fill-rule="evenodd"/>
<path d="M48.3 41.5h.6l.7 2-.2 .5-.7-.1 .2-.1 .1-.3z" fill-rule="evenodd"/>
<path d="M49.7 41.5h.5l-.6 2-.3-.6z" fill-rule="evenodd"/>
<path d="M51.3 40.7h2v.5h-.7v2.3h-.5v-2.3h-.8z" fill-rule="evenodd"/>
<path d="M53.7 40.7h.4v1l1.2 .1h-.8l-.2 .2-.2 1.5h-.4z" fill-rule="evenodd"/>
<path d="M54.1 41.7a.64 .64 0 0 1 1.1 .1z" fill-rule="evenodd"/>
<path d="M54.5 41.8h.8v1.7h-.5v-1.4z" fill-rule="evenodd"/>
<path d="M55.8 41.5h.5v2h-.5z" fill-rule="evenodd"/>
<path d="M55.8 40.7h.5v.5h-.5z" fill-rule="evenodd"/>
<path d="M56.8 41.5h.5v.3h1.1h-.7l-.3 .2-.1 1.5h-.5z" fill-rule="evenodd"/>
<path d="M57.3 41.7l.6-.3 .5 .4h-1.1z" fill-rule="evenodd"/>
<path d="M57.7 41.8h.7l.1 1.7h-.5v-1.4z" fill-rule="evenodd"/>
<path d="M59.9 40.7h1.4l.5 .4-1.3 .1v.8h1.3l-.4 .4-.9 .1v1h-.6z" fill-rule="evenodd"/>
<path d="M60.7 41.2l1.1-.1 .1 .3-.1 .6h-1.3h.3a.41 .41 0 0 0 .5-.3 .41 .41 0 0 0-.3-.5z" fill-rule="evenodd"/>
<path d="M62.3 40.7h.5v2.8h-.5z" fill-rule="evenodd"/>
<path d="M63.2 43.3h1.1l-.3 .2a.6 .6 0 0 1-.8-.2z" fill-rule="evenodd"/>
<path d="M63.3 42.6l1-.1-.2 .1a.35 .35 0 0 0-.3 .1 .35 .35 0 0 0-.1 .4l.1 .1h1l.1 .3h-.5l-.1-.2h-1.1l-.1-.3z" fill-rule="evenodd"/>
<path d="M63.4 41.6a.9 .9 0 0 1 1.3 .2l-.9 .1-.2 .2-.4-.1z" fill-rule="evenodd"/>
<path d="M64 41.8h.7l.1 1.4h-.9l.3-.2 .1-.5h-1l1-.3-.1-.3z" fill-rule="evenodd"/>
<path d="M65.1 42.9h.5l.1 .2 .3 .1h-.8z" fill-rule="evenodd"/>
<path d="M65.3 41.6l.9-.1 .5 .3h-.8a.2 .2 0 0 0-.2 .1 .2 .2 0 0 0 0 .2l1 .4a.61 .61 0 0 1-.2 .9l-.9 .1-.4-.3h.8a.21 .21 0 0 0 .3-.2 .21 .21 0 0 0-.2-.2 .77 .77 0 0 1-.9-1z" fill-rule="evenodd"/>
<path d="M65.9 41.8h.8v.2l-.4 .1z" fill-rule="evenodd"/>
<path d="M67.2 41.1l.5-.3v.7h.4v.4h-.4v1.1l.1 .1h-.6v-1.2h-.2v-.4h.2z" fill-rule="evenodd"/>
<path d="M67.2 43.1h.8l.1 .4h-.6z" fill-rule="evenodd"/>
<path d="M68.4 41.5h.5v2h-.5z" fill-rule="evenodd"/>
<path d="M68.4 40.7h.5v.5h-.5z" fill-rule="evenodd"/>
<path d="M69.4 41.8l.7 .1-.3 .2v.8l.2 .2h.9l-.2 .3-.7 .2-.6-.4-.1-.5z" fill-rule="evenodd"/>
<path d="M69.5 41.7a.85 .85 0 0 1 1.5 .4l-.5 .1-.2-.3-.9-.1z" fill-rule="evenodd"/>
<path d="M70.5 42.7l.5 .1-.1 .3h-.8h.3z" fill-rule="evenodd"/>
<path d="M72.5 41.1h.9l-.5 .3-.2 .9a.77 .77 0 0 0 .7 .8h-.9l-.2-.2-.1-.9z" fill-rule="evenodd"/>
<path d="M72.8 43.4l1.2 .1-.8 .1z" fill-rule="evenodd"/>
<path d="M72.6 41a1.23 1.23 0 0 1 1.4-.2 1.23 1.23 0 0 1 .7 1.2l-.1 .7-.3 .5 .4 .2-.2 .4-.5-.3-1.2-.1-.3-.3h1h.1l-.3-.2 .6-.1 .2-.9-.1-.5-.3-.2-1.2-.1z" fill-rule="evenodd"/>
<path d="M73.4 42.6l.5 .2-.6 .1z" fill-rule="evenodd"/>
<path d="M75.1 43.2h1.1l-.3 .3-.4 .1z" fill-rule="evenodd"/>
<path d="M75 41.5h.5v1.4l.3 .3h-.7z" fill-rule="evenodd"/>
<path d="M76.2 41.5h.5v2h-.5v-.3h-1.1h.8l.2-.2z" fill-rule="evenodd"/>
<path d="M77.2 43.3h1.1l-.4 .2a.6 .6 0 0 1-.7-.2z" fill-rule="evenodd"/>
<path d="M77.2 42.6l1-.1-.1 .1a.39 .39 0 0 0-.5 .5l.1 .1h1l.1 .3h-.5v-.2h-1.1l-.1-.4z" fill-rule="evenodd"/>
<path d="M77.3 41.6a.89 .89 0 0 1 1.4 .2l-1 .1-.1 .2-.5-.1z" fill-rule="evenodd"/>
<path d="M77.9 41.8h.8v1.4h-.9l.4-.2v-.5h-1l.9-.3a.23 .23 0 0 0 .1-.3 .23 .23 0 0 0-.3-.1z" fill-rule="evenodd"/>
<path d="M79.2 43.2h1.2l-.3 .3-.4 .1z" fill-rule="evenodd"/>
<path d="M79.2 41.9l.7-.1a.71 .71 0 0 0-.4 .7 .71 .71 0 0 0 .5 .6l-.8 .1-.1-.5z" fill-rule="evenodd"/>
<path d="M79.4 41.6l.5-.2 .4 .3-1.1 .1z" fill-rule="evenodd"/>
<path d="M79.2 41.8l1.1-.1v-1h.5v2.8h-.4v-.3h-1.2l.8-.1a.71 .71 0 0 0 .4-.6 .71 .71 0 0 0-.5-.7z" fill-rule="evenodd"/>
<path d="M82.3 40.7h1.7v.5h-1.2v.6h1.1v.5h-1.1v1.2h-.5z" fill-rule="evenodd"/>
<path d="M84.5 40.7h.4v2.8h-.4z" fill-rule="evenodd"/>
<path d="M85.4 43.3h1.1l-.4 .2a.6 .6 0 0 1-.7-.2z" fill-rule="evenodd"/>
<path d="M85.4 42.6l1-.1-.1 .1a.39 .39 0 0 0-.5 .5l.2 .1h.9l.1 .3h-.4l-.1-.2h-1.1l-.1-.3z" fill-rule="evenodd"/>
<path d="M85.6 41.6a.89 .89 0 0 1 1.3 .2l-.9 .1-.2 .2-.4-.1z" fill-rule="evenodd"/>
<path d="M86.1 41.8h.8v1.4h-.8l.3-.2v-.5h-.9l.9-.3a.23 .23 0 0 0 0-.3 .23 .23 0 0 0-.3-.1z" fill-rule="evenodd"/>
<path d="M87.4 41.1l.5-.3v.7h.3v.4h-.3v1.1l.1 .1h-.6v-1.2h-.2v-.4h.2z" fill-rule="evenodd"/>
<path d="M87.4 43.1h.8l.1 .4h-.1a.49 .49 0 0 1-.7-.2z" fill-rule="evenodd"/>
<path d="M88.6 43h.4v.8l-.4 .4-.1-.3 .3-.4h-.2z" fill-rule="evenodd"/>
<path d="M90.6 40.7h.4v2.8h-.4z" fill-rule="evenodd"/>
<path d="M91 40.7l1.1 1.9-.1 .9-1-1.8z" fill-rule="evenodd"/>
<path d="M92.1 40.7h.4v2.8h-.5z" fill-rule="evenodd"/>
<path d="M93.3 41.7l.8-.3 .6 .4-1 .2-.2 .7 .1 .3 .3 .1h-.8a1.28 1.28 0 0 1 .2-1.4z" fill-rule="evenodd"/>
<path d="M93.9 41.9l.8-.1a1.11 1.11 0 0 1-.6 1.8l-.6-.1-.4-.4h.8a.66 .66 0 0 0 .5-.6 .66 .66 0 0 0-.5-.6z" fill-rule="evenodd"/>
<path d="M96.2 40.7h.6v2.4h1.2v.4h-1.8z" fill-rule="evenodd"/>
<path d="M98.4 41.8h.7l-.3 .2-.1 .3-.5 .1z" fill-rule="evenodd"/>
<path d="M98.6 41.6l.3-.2 .6 .2a1.18 1.18 0 0 1 .4 1.1h-1.2l.3 .5h.8l-.4 .3-.4 .1a.88 .88 0 0 1-.8-.9v-.3l1.3-.1-.2-.4-.9-.1z" fill-rule="evenodd"/>
<path d="M99.1 43.2l.3-.3 .5 .1-.1 .2z" fill-rule="evenodd"/>
<path d="M100.3 43.3h1.1l-.4 .2a.6 .6 0 0 1-.7-.2z" fill-rule="evenodd"/>
<path d="M100.3 42.6l1-.1-.1 .1a.39 .39 0 0 0-.5 .5l.2 .1h.9l.1 .3h-.4l-.1-.2h-1.1l-.1-.3z" fill-rule="evenodd"/>
<path d="M100.5 41.6a.89 .89 0 0 1 1.3 .2l-.9 .1-.2 .2-.4-.1z" fill-rule="evenodd"/>
<path d="M101 41.8h.8v1.4h-.8l.3-.2v-.5h-.9l.9-.3a.23 .23 0 0 0 0-.3 .23 .23 0 0 0-.3-.1z" fill-rule="evenodd"/>
<path d="M102.3 43.2h1.2l-.3 .3-.4 .1z" fill-rule="evenodd"/>
<path d="M102.3 41.9l.8-.1a.71 .71 0 0 0-.4 .7 .71 .71 0 0 0 .4 .6l-.8 .1-.1-.5z" fill-rule="evenodd"/>
<path d="M102.5 41.6l.5-.2 .5 .3-1.1 .1z" fill-rule="evenodd"/>
<path d="M102.4 41.8l1.1-.1v-1h.5v2.8h-.5v-.3h-1.2l.8-.1a.71 .71 0 0 0 .4-.6 .71 .71 0 0 0-.4-.7z" fill-rule="evenodd"/>
<path d="M105.4 40.7h1.4l.5 .4-1.4 .1v.8h1.4l-.5 .4-.9 .1v1h-.5z" fill-rule="evenodd"/>
<path d="M106.2 41.2l1.1-.1 .1 .3-.1 .6h-1.4h.4a.41 .41 0 0 0 .5-.3 .41 .41 0 0 0-.3-.5z" fill-rule="evenodd"/>
<path d="M107.7 43.3h1.1l-.3 .2a.6 .6 0 0 1-.8-.2z" fill-rule="evenodd"/>
<path d="M107.8 42.6l1-.1-.2 .1a.35 .35 0 0 0-.3 .1 .35 .35 0 0 0-.1 .4l.1 .1h1l.1 .3h-.5l-.1-.2h-1.1v-.3z" fill-rule="evenodd"/>
<path d="M107.9 41.6a.9 .9 0 0 1 1.3 .2l-.9 .1-.1 .2-.5-.1z" fill-rule="evenodd"/>
<path d="M108.5 41.8h.7l.1 1.4h-.9l.4-.2v-.5h-1l1-.3-.1-.3z" fill-rule="evenodd"/>
<path d="M109.8 41.9h.7l-.2 .1-.1 .2 .1 .8 1 .1-.4 .4-.5 .1a.87 .87 0 0 1-.8-.9z" fill-rule="evenodd"/>
<path d="M109.9 41.7a.86 .86 0 0 1 1.5 .4l-.5 .1-.2-.3-.9-.1z" fill-rule="evenodd"/>
<path d="M110.9 42.7l.5 .1-.1 .3h-.7h.1z" fill-rule="evenodd"/>
<path d="M111.7 40.7h.5v1.5h.5l-.5 .7v.6h-.5z" fill-rule="evenodd"/>
<path d="M112.7 42.2l.7 1.3h-.5l-.5-.9z" fill-rule="evenodd"/>
<path d="M112.8 41.5h.5l-.6 .7h-.5z" fill-rule="evenodd"/>
<path d="M113.6 43.3h1.1l-.7 .3z" fill-rule="evenodd"/>
<path d="M113.7 42.6l1-.1-.2 .1a.35 .35 0 0 0-.3 .1 .35 .35 0 0 0-.1 .4l.1 .1h1l.1 .3h-.5l-.1-.2h-1.1z" fill-rule="evenodd"/>
<path d="M113.8 41.6a.9 .9 0 0 1 1.3 .2l-.9 .1-.2 .2-.4-.1z" fill-rule="evenodd"/>
<path d="M114.4 41.8h.7l.1 1.4h-.9l.3-.2 .1-.5h-1l1-.3-.1-.3z" fill-rule="evenodd"/>
<path d="M115.6 43.6l.5 .1 .3 .2-.7 .1z" fill-rule="evenodd"/>
<path d="M115.7 41.8h.7l-.2 .1-.2 .3 .1 .7 .3 .2h-.8l-.1-.7z" fill-rule="evenodd"/>
<path d="M115.7 43.2h1.1l-.2 .3h-.4z" fill-rule="evenodd"/>
<path d="M115.8 41.7a.65 .65 0 0 1 1.1 .1h-1.2z" fill-rule="evenodd"/>
<path d="M115.7 41.8h1.2v-.3h.4v2.2l-.2 .4-.8 .2-.4-.1-.2-.2 .7-.1a.35 .35 0 0 0 .4-.4v-.3l-1.1-.1 1-.1 .1-.4-.1-.6-.1-.1z" fill-rule="evenodd"/>
<path d="M117.8 41.8h.7l-.2 .2-.1 .3-.5 .1z" fill-rule="evenodd"/>
<path d="M117.8 41.8l.2-.2a.85 .85 0 0 1 1.4 .7v.4h-1.2v.3l.2 .2h.9l-.4 .3-.5 .1a.96 .96 0 0 1-.7-1.2l1.2-.1-.2-.4z" fill-rule="evenodd"/>
<path d="M118.6 43.2l.3-.3 .4 .1v.2z" fill-rule="evenodd"/>
<path d="M121.2 40.7h.3l-.4 1.5 .1 1.2 .3 .9h-.3l-.5-1.6v-.9z" fill-rule="evenodd"/>
<path d="M121.9 41.1h.7l-.2 .1-.1 .3-.5-.1z" fill-rule="evenodd"/>
<path d="M121.8 42.8l.5-.1 .1 .4 .9 .1-.4 .3-.4 .1-.5-.3z" fill-rule="evenodd"/>
<path d="M122.1 40.9a.73 .73 0 0 1 1.1 .1 .73 .73 0 0 1-.2 1l.3 .2h-.9l.1-.4a.34 .34 0 0 0 .4-.3 .34 .34 0 0 0-.3-.4h-.7z" fill-rule="evenodd"/>
<path d="M122.6 42.2h.7l.2 .6-.2 .4-.7-.1a.47 .47 0 0 0 .4-.4 .47 .47 0 0 0-.4-.5z" fill-rule="evenodd"/>
<path d="M123.6 40.7h.6l.3 2-.3 .8z" fill-rule="evenodd"/>
<path d="M125 40.7h.6l-.3 .7-.5 2.1h-.6z" fill-rule="evenodd"/>
<path d="M125.6 40.7l.4 2-.2 .8-.5-2.1z" fill-rule="evenodd"/>
<path d="M126.4 40.7h.6l-.7 2.8h-.5z" fill-rule="evenodd"/>
<path d="M127 40.7h.5l.4 2-.3 .8z" fill-rule="evenodd"/>
<path d="M128.3 40.7h.6l-.3 .7-.5 2.1h-.5z" fill-rule="evenodd"/>
<path d="M128.9 40.7l.5 2-.3 .8-.5-2.1z" fill-rule="evenodd"/>
<path d="M129.8 40.7h.5l-.6 2.8h-.6z" fill-rule="evenodd"/>
<path d="M130.4 40.7l.4 .1 .5 1.4-.2 1.2-.4 .9h-.3l.4-1.5-.1-1.1z" fill-rule="evenodd"/>
<path d="M132.6 42.2h1v.6h-1z" fill-rule="evenodd"/>
<path d="M134.9 41.4l.6 .1-.6 .4z" fill-rule="evenodd"/>
<path d="M135.6 40.7h.4v2.8h-.5v-2l-.6-.1 .4-.3z" fill-rule="evenodd"/>
<path d="M137.1 40.8a.7 .7 0 0 1 1.1 .3h-.7l-.2 .3v1.6l.9 .2-.4 .3h-.5l-.4-.2-.2-.8 .1-1.2z" fill-rule="evenodd"/>
<path d="M137.5 41.1l.7 .2 .1 1.1-.1 .8-.7-.1 .2-.1 .1-.5v-1.1z" fill-rule="evenodd"/>
<path d="M138.6 41.5h.5l1.3 2h-.6z" fill-rule="evenodd"/>
<path d="M139.2 42.5l.3 .4-.4 .6h-.6z" fill-rule="evenodd"/>
<path d="M139.8 41.5h.6l-.6 1-.3-.5z" fill-rule="evenodd"/>
<path d="M140.8 41.4l.6 .1-.6 .4z" fill-rule="evenodd"/>
<path d="M140.8 41.4l.5-.4 .2-.3h.4v2.8h-.5v-2z" fill-rule="evenodd"/>
<path d="M142.9 40.9a.74 .74 0 0 1 1.2 .2h-.7l-.2 .3v1.6l.9 .2-.3 .3-.5 .1a1 1 0 0 1-.7-1.2v-.8z" fill-rule="evenodd"/>
<path d="M143.4 41.1l.7 .2 .1 1.1-.1 .8-.7-.1 .2-.1 .1-.4v-1.1z" fill-rule="evenodd"/>
<path d="M144.5 41.5h.6l1.2 2h-.5z" fill-rule="evenodd"/>
<path d="M145.1 42.5l.3 .4-.4 .6h-.6z" fill-rule="evenodd"/>
<path d="M145.7 41.5h.6l-.6 1-.3-.5z" fill-rule="evenodd"/>
<path d="M146.9 40.9l.7-.2 .4 .4h-.7l-.2 .2v1.6l.2 .2 .7 .1-.4 .3-.4 .1a.98 .98 0 0 1-.7-1l.1-1.2z" fill-rule="evenodd"/>
<path d="M147.3 41.1l.7 .2 .2 .9-.2 1-.7-.1 .3-.2 .1-.6-.1-.8z" fill-rule="evenodd"/>
<path d="M148.6 43h.5v.5h-.5z" fill-rule="evenodd"/>
<path d="M149.5 41.1h.7l-.3 .4a.49 .49 0 0 0 .3 .7l-.7-.1-.1-.4z" fill-rule="evenodd"/>
<path d="M149.6 42.3h1a.59 .59 0 0 1-1 0z" fill-rule="evenodd"/>
<path d="M149.5 42.9l.4-.1 .3 .3-.6 .1z" fill-rule="evenodd"/>
<path d="M149.6 41l.5-.3 .7 .2 .3 .6v1a1.08 1.08 0 0 1-.8 1.1l-.5-.1-.2-.3 .9-.2 .1-.7-1-.1h.6a.57 .57 0 0 0 .4-.5 .57 .57 0 0 0-.4-.6h-.7z" fill-rule="evenodd"/>
<path d="M152.5 41.5h.4v.3h2.2l-2 .1-.1 .3v1.3h-.5z" fill-rule="evenodd"/>
<path d="M153.3 41.8h1.1l-.2 .2-.1 .2v1.3h-.5v-1.5z" fill-rule="evenodd"/>
<path d="M153.1 41.6l.5-.2 .4 .4h-1.1z" fill-rule="evenodd"/>
<path d="M154.1 41.7a.62 .62 0 0 1 1 .1z" fill-rule="evenodd"/>
<path d="M153.3 41.8h1.8l.1 1.7h-.5v-1.3l-.2-.3z" fill-rule="evenodd"/>
<path d="M155.6 41.5h.5v.3h2.2l-2 .1-.2 .3v1.3h-.5z" fill-rule="evenodd"/>
<path d="M156.5 41.8h1.1l-.4 .4v1.3h-.5v-1.4z" fill-rule="evenodd"/>
<path d="M156.2 41.6l.5-.2 .4 .4h-1z" fill-rule="evenodd"/>
<path d="M157.1 41.8l.4-.3 .3-.1 .5 .4z" fill-rule="evenodd"/>
<path d="M156.5 41.8h1.8v1.7h-.5l-.1-1.6z" fill-rule="evenodd"/>
<path d="M159.8 40.7h1.4l.5 .4-1.4 .1v.6h1.3l-.2 .2 .4 .3h-1.5v.8h1.5l-.3 .3-1.7 .1z" fill-rule="evenodd"/>
<path d="M160.6 41.2h1.1l-.1 .6h-1.3l.9-.1a.31 .31 0 0 0 .1-.3 .31 .31 0 0 0-.3-.2z" fill-rule="evenodd"/>
<path d="M160.7 42.3h1.1l.1 .2-.1 .6h-1.5h.7a.42 .42 0 0 0 .3-.6 .42 .42 0 0 0-.6-.2z" fill-rule="evenodd"/>
<path d="M162.5 41.7a.95 .95 0 0 1 1.4 .1l-1.1 .2-.1 .8 .2 .2 .3 .1h-.8l-.2-.7z" fill-rule="evenodd"/>
<path d="M163.2 41.9l.7-.1 .2 .9a.96 .96 0 0 1-.8 .9l-.6-.1-.3-.4h.8a.66 .66 0 0 0 .4-.6 .66 .66 0 0 0-.4-.6z" fill-rule="evenodd"/>
<path d="M164.5 43.2h1.2a.66 .66 0 0 1-.6 .4 .66 .66 0 0 1-.6-.4z" fill-rule="evenodd"/>
<path d="M164.5 41.8h.8a.71 .71 0 0 0-.5 .7 .71 .71 0 0 0 .5 .6l-.8 .1-.1-.5z" fill-rule="evenodd"/>
<path d="M164.7 41.6l.5-.2 .5 .3-1.2 .1z" fill-rule="evenodd"/>
<path d="M164.5 41.8l1.2-.1v-1h.5v2.8h-.5v-.3h-1.2l.8-.1a.72 .72 0 0 0 .4-.6 .72 .72 0 0 0-.4-.7z" fill-rule="evenodd"/>
<path d="M166.5 43.9l.9 .1-.2 .3h-.5h-.1z" fill-rule="evenodd"/>
<path d="M166.4 41.5h.5l.7 2-.2 .5-.7-.1 .3-.1 .1-.3z" fill-rule="evenodd"/>
<path d="M167.8 41.5h.5l-.7 2-.3-.6z" fill-rule="evenodd"/>
<path d="M169.6 40.7h.8v.4h-.4v2.8h.4v.4h-.8z" fill-rule="evenodd"/>
<path d="M170.5 40.7h.5l.7 2.1-.3 .7z" fill-rule="evenodd"/>
<path d="M172.3 40.7h.5l-.9 2.8h-.5z" fill-rule="evenodd"/>
<path d="M173.3 41.1h.9l-.5 .3-.2 .9a.77 .77 0 0 0 .7 .8h-.9l-.2-.2-.1-.9z" fill-rule="evenodd"/>
<path d="M173.6 43.4l1.2 .1-.8 .1z" fill-rule="evenodd"/>
<path d="M173.4 41a1.23 1.23 0 0 1 1.4-.2 1.23 1.23 0 0 1 .7 1.2l-.1 .7-.3 .5 .4 .2-.2 .4-.5-.3-1.2-.1-.3-.3h1h.1l-.3-.2 .6-.1 .2-.9-.1-.5-.3-.2-1.2-.1z" fill-rule="evenodd"/>
<path d="M174.2 42.6l.5 .2-.6 .1z" fill-rule="evenodd"/>
<path d="M175.9 40.7h1.7v.5h-1.2v.6h1v.5h-1v1.2h-.5z" fill-rule="evenodd"/>
<path d="M178 40.7h.5v2.8h-.5z" fill-rule="evenodd"/>
<path d="M178.5 40.7l1 1.9v.9l-1-1.8z" fill-rule="evenodd"/>
<path d="M179.5 40.7h.5v2.8h-.5z" fill-rule="evenodd"/>
<path d="M180.4 40.7h.8v3.6h-.8v-.4h.4v-2.8h-.4z" fill-rule="evenodd"/>
</g>
<text font-size="3.9" x="26.4" y="48.1">Dual Row Terminals; Saw Singulated</text>
<g font-size="3.3">
<text x="100.1" y="127.8">TOP VIEW</text>
<text x="99.3" y="159.4">SIDE VIEW</text>
<text x="96.1" y="240.1">BOTTOM VIEW</text>
</g>
<g font-size="3.2">
<text x="28.4" y="54.7">Note:</text>
<text x="41.1" y="58.3">http://www.microchip.com/packaging</text>
<text x="41.1" y="54.7">For the most current package drawings, please see the Microchip Packaging Specification located at</text>
<text x="60.1" y="75.6">NOTE 1</text>
<text x="59" y="103.4">(DATUM B)</text>
<text x="59" y="108.6">(DATUM A)</text>
<text x="62.6" y="113.8">2X</text>
<text x="70.3" y="125.2">2X</text>
<text x="63.3" y="227.4">NOTE 1</text>
</g>
<g font-size="2.9">
<text x="109.6" y="251.7">Microchip Technology Drawing C04-575 Rev C Sheet 1 of 2</text>
<text x="26.6" y="261.3">© 2023 Microchip Technology Inc.</text>
</g>
<g font-size="2.7">
<text x="106.9" y="70.5">D</text>
<text x="134.6" y="70.5">A</text>
<text x="139.7" y="71">B</text>
<text x="139.7" y="98.5">E</text>
<text x="69.2" y="117.8">0.10</text>
<text x="76.1" y="117.8">C</text>
<text x="76.9" y="129.3">0.10</text>
<text x="83.8" y="129.3">C</text>
<text x="68.6" y="140.9">A</text>
<text x="163.8" y="139.2">A1</text>
<text x="45" y="148.5">SEATING</text>
<text x="58.7" y="144.6">C</text>
<text x="137.8" y="144.3">0.10</text>
<text x="144.7" y="144.3">C</text>
<text x="48" y="151.8">PLANE</text>
<text x="69.3" y="155.2">(A3)</text>
<text x="133.5" y="153.7">132X</text>
<text x="140.1" y="157.5">0.08</text>
<text x="147" y="157.5">C</text>
<text x="76.1" y="166.5">0.10</text>
<text x="86.3" y="166.5">C</text>
<text x="90" y="166.5">A</text>
<text x="93.6" y="166.5">B</text>
<text x="106.2" y="169.8">D2</text>
<text x="133.1" y="174.5">60X L</text>
<text x="67.4" y="188.3">72X L</text>
<text x="135" y="188.3">K</text>
<text x="153.8" y="188.8">0.10</text>
<text x="164" y="188.8">C</text>
<text x="167.8" y="188.8">A</text>
<text x="171.4" y="188.8">B</text>
<text x="140.8" y="197.1">eT</text>
<text x="145.1" y="202.5">E2</text>
<text x="129.9" y="229.2">L1</text>
<text x="139.8" y="228.3">eR</text>
<text x="95.4" y="235.2">eT</text>
<text x="133.1" y="235.2">132X b</text>
<text x="138.9" y="238.9">0.10</text>
<text x="149.1" y="238.9">C</text>
<text x="152.9" y="238.9">A</text>
<text x="156.5" y="238.9">B</text>
<text x="138.9" y="242.8">0.05</text>
<text x="149.1" y="242.8">C</text>
</g>
<g font-size="1.9">
<text x="69.4" y="206.7">eT</text>
<text x="70.1" y="208.5">2</text>
</g>
<g font-size="1.4">
<text x="88.5" y="74.8" transform="rotate(-1 88.5 74.8)">A72</text>
<text x="83.1" y="82.6" transform="rotate(-1 83.1 82.6)">A2</text>
<text x="83.1" y="80.5" transform="rotate(-1 83.1 80.5)">A1</text>
<text x="88.5" y="179.3">A19</text>
<text x="126.6" y="179.3">A36</text>
<text x="82.7" y="183.9">A18</text>
<text x="89.7" y="184.4">B16</text>
<text x="121.2" y="182.9">B30</text>
<text x="130" y="183.8">A37</text>
<text x="91.3" y="187.1">B15</text>
<text x="121.3" y="187.2">B31</text>
<text x="92.2" y="214.8">B2</text>
<text x="83.1" y="217.9">A2</text>
<text x="83.2" y="220">A1</text>
<text x="91.7" y="221">B60</text>
<text x="92.2" y="216.9">B1</text>
<text x="121.9" y="216.9">B45</text>
<text x="123.3" y="220.1">B46</text>
<text x="130.2" y="220.3">A54</text>
<text x="88.7" y="225.6">A72</text>
<text x="126.6" y="225.4">A55</text>
</g>
</svg>
